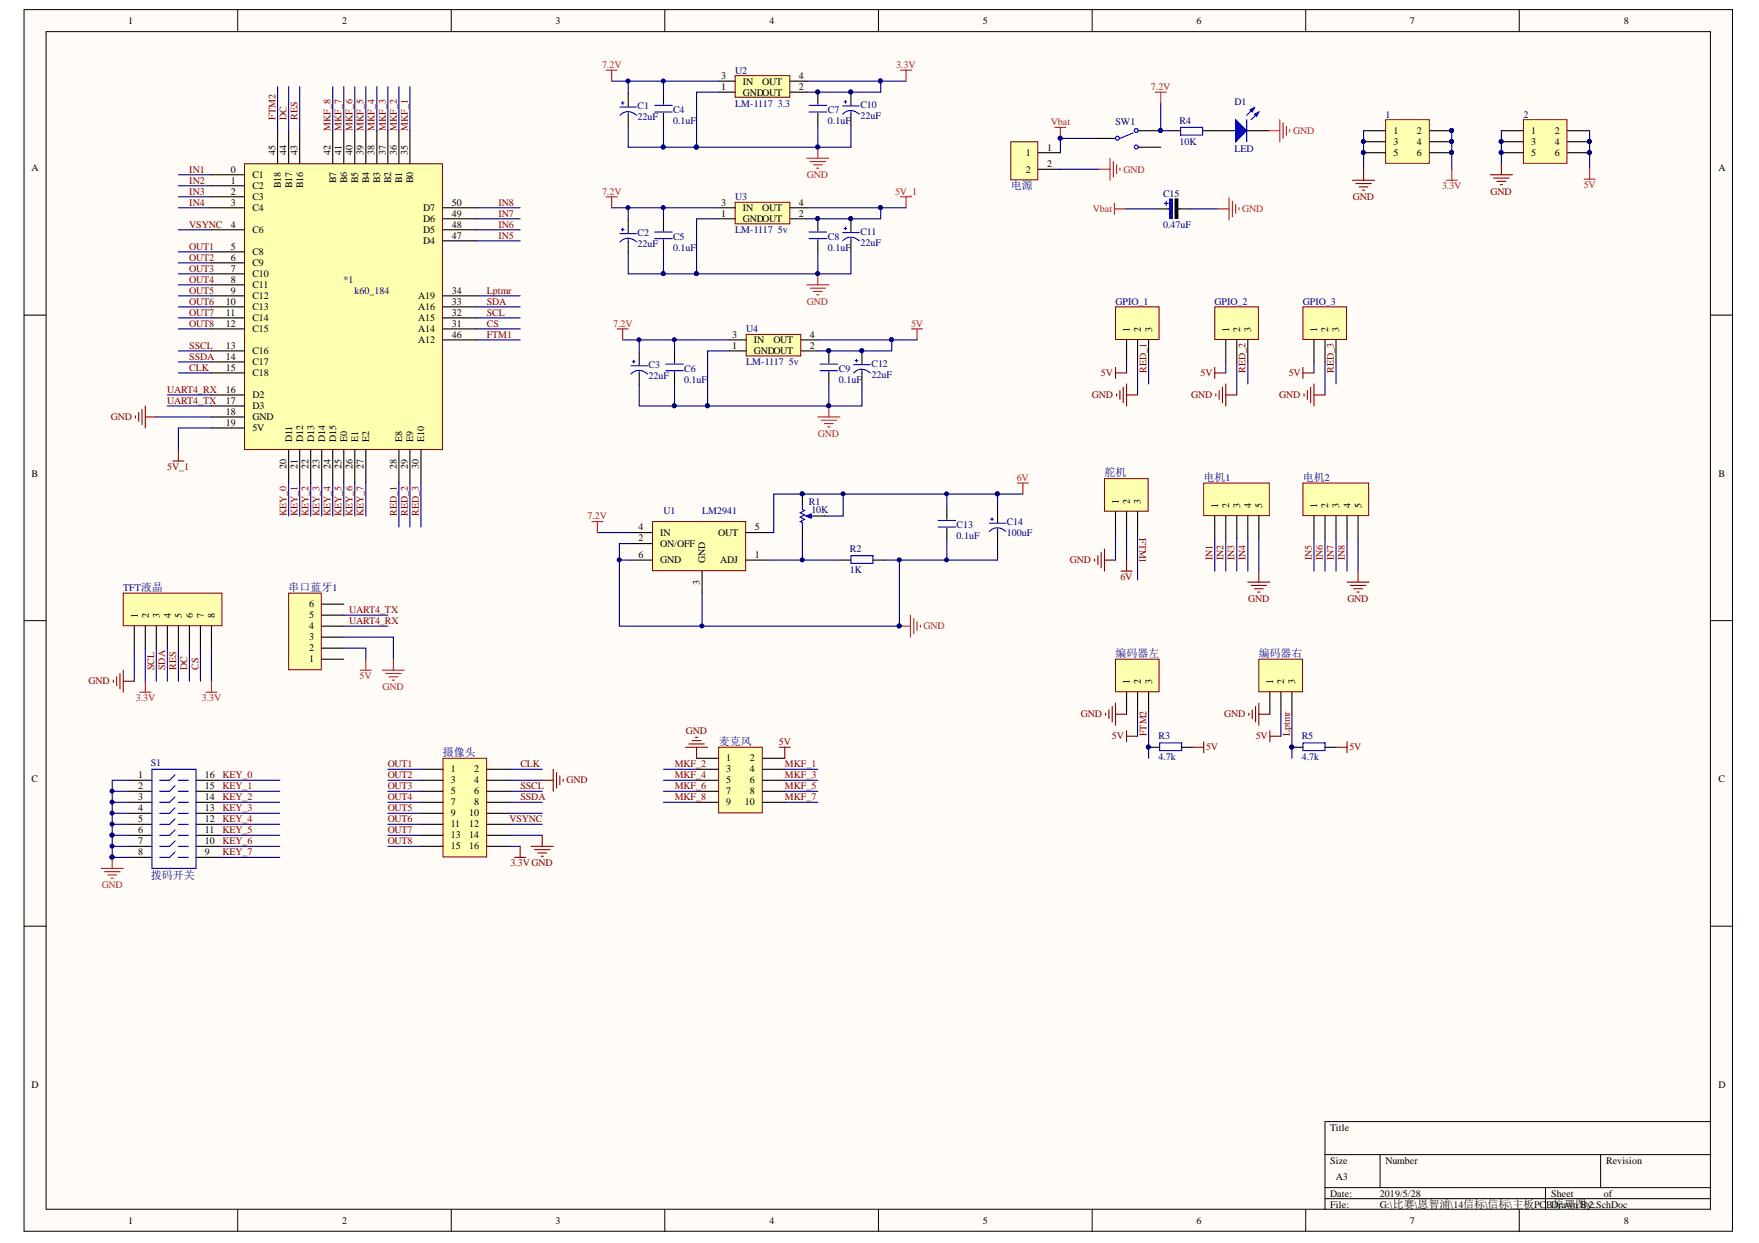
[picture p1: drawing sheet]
<svg xmlns="http://www.w3.org/2000/svg" width="297mm" height="210mm" viewBox="0 0 297 210" stroke-linecap="round" stroke-linejoin="round" font-family="sans-serif">
<g fill="#fffcf8" stroke="#000" stroke-width=".17">
<path d="M4.1 1.6h288.5v206.3h-288.5z"/>
<path d="M7.8 5.3h281v198.9h-281z"/>
</g>
<g fill="none" stroke="#000" stroke-width=".17">
<path d="M40.1 1.6v3.7M76.2 1.6v3.7M112.3 1.6v3.7M148.3 1.6v3.7M184.4 1.6v3.7M220.5 1.6v3.7M256.6 1.6v3.7M4.1 53.2h3.7M288.9 53.2h3.7M4.1 104.8h3.7M288.9 104.8h3.7M4.1 156.4h3.7"/>
<path d="M288.9 156.4h3.7M223.7 195h65.2M233.1 195v5.6M270.3 195v5.6M288.9 189.4h-65.2v14.9M40.1 204.3v3.7M76.2 204.3v3.7M112.3 204.3v3.7M148.3 204.3v3.7M184.4 204.3v3.7M220.5 204.3v3.7M223.7 200.6h65.2"/>
<path d="M223.7 202.4h65.2M256.6 204.3v3.7M261 200.6v3.7"/>
</g>
<g fill="none" stroke="#000080" stroke-width=".19">
<path d="M46.9 14.6v7.5M48.7 14.6v7.5M50.6 14.6v7.5M56.2 14.6v7.5M58.1 14.6v7.5M59.9 14.6v7.5M61.8 14.6v7.5M63.6 14.6v7.5M65.5 14.6v7.5M67.4 14.6v7.5M69.2 14.6v7.5M30.1 29.5h5.6"/>
<path d="M30.1 31.4h5.6M30.1 33.2h5.6M30.1 35.1h5.6M30.1 38.8h5.6M30.1 55.5h5.6M30.1 53.7h5.6M30.1 51.8h5.6M30.1 50h5.6M30.1 42.5h5.6M30.1 44.4h5.6M30.1 46.2h5.6M30.1 48.1h5.6"/>
<path d="M30.1 59.3h5.6M80.4 55.5h7.4M80.4 53.7h7.4M80.4 51.8h7.4M80.4 50h7.4M30.1 61.1h5.6M30.1 63h5.6M35.7 72.3h-5.6v3.7M67.4 81.6v7.4M69.2 81.6v7.4M71.1 81.6v7.4"/>
</g>
<path d="M22.9 70.2v.4M23.4 69.7v1.5M24 69.1v2.6M24.5 68.6v3.7M24.5 70.4h1.9M29.2 77.9h1.9M30.1 76v1.9" fill="none" stroke="#800000" stroke-width=".19"/>
<path d="M41.3 27.7h33.4v48.2h-33.4z" fill="#ffffb0" stroke="#800000" stroke-width=".17"/>
<g fill="none" stroke="#000" stroke-width=".19">
<path d="M35.7 38.8h5.6M35.7 29.5h5.6M35.7 31.4h5.6M35.7 33.2h5.6M35.7 35.1h5.6M46.9 22.1v5.6M48.7 22.1v5.6M50.6 22.1v5.6M56.2 22.1v5.6M58.1 22.1v5.6M59.9 22.1v5.6M61.8 22.1v5.6"/>
<path d="M63.6 22.1v5.6M65.5 22.1v5.6M67.4 22.1v5.6M69.2 22.1v5.6M74.8 38.8h5.6M74.8 35.1h5.6M74.8 36.9h5.6M35.7 55.5h5.6M35.7 53.7h5.6M35.7 51.8h5.6M35.7 59.3h5.6M35.7 42.5h5.6"/>
<path d="M35.7 44.4h5.6M35.7 46.2h5.6M35.7 48.1h5.6M35.7 50h5.6M74.8 55.5h5.6M74.8 53.7h5.6M74.8 51.8h5.6M74.8 50h5.6M74.8 57.4h5.6M74.8 40.7h5.6M35.7 61.1h5.6M35.7 63h5.6"/>
<path d="M35.7 66.7h5.6M35.7 68.6h5.6M35.7 72.3h5.6M35.7 70.4h5.6M48.7 76v5.6M50.6 76v5.6M52.5 76v5.6M54.3 76v5.6M56.2 76v5.6M58.1 76v5.6M59.9 76v5.6M61.8 76v5.6"/>
<path d="M67.4 76v5.6M69.2 76v5.6M71.1 76v5.6"/>
</g>
<path d="M80.4 57.4h7.4" fill="none" stroke="#000080" stroke-width=".19"/>
<path d="M124.1 12.8h9.3v3.6h-9.3z" fill="#ffffb0" stroke="#800000" stroke-width=".17"/>
<path d="M106.1 15.8v2.2M106.1 19.5v1.8M121.4 15.6h2.7M121.4 13.7h2.7M133.5 15.6h2.7M133.5 13.7h2.7M138.1 15.6v2M138.1 19.1v2M143.7 15.6v2.2M143.7 19.3v1.8" fill="none" stroke="#000" stroke-width=".19"/>
<path d="M103.3 13.7h18.1M112 13.7v1.9M112 21.1v3.8h5.6M138.1 21.1v3.8" fill="none" stroke="#000080" stroke-width=".19"/>
<path d="M104.7 19.5a1.91 1.91 0 0 1 2.8 0M104.7 18.1h2.8M104.9 17.4h.5M105.2 17.1v.5M106.1 19v.5M136.6 18.9h3M136.6 17.8h3M142.3 19.3a1.91 1.91 0 0 1 2.8 0M142.3 17.9h2.8M142.5 17.2h.5M142.8 17v.4M143.7 18.8v.5" fill="none" stroke="#00f" stroke-width=".19"/>
<g fill="#000080" stroke="#000080" stroke-width=".17">
<circle cx="143.6" cy="15.5" r=".33"/>
<circle cx="138.1" cy="15.5" r=".33"/>
<circle cx="138.1" cy="24.8" r=".33"/>
<circle cx="112" cy="13.7" r=".33"/>
<circle cx="112" cy="24.8" r=".33"/>
<circle cx="117.6" cy="24.8" r=".33"/>
</g>
<path d="M136.2 26.7h3.8M136.8 27.3h2.6M137.4 27.8h1.5M137.9 28.4h.4M138.1 24.9v1.8" fill="none" stroke="#ee0e22" stroke-width=".19"/>
<path d="M110.2 88.1h15.7v8.3h-15.7z" fill="#ffffb0" stroke="#800000" stroke-width=".17"/>
<path d="M106.5 89.9h3.7M106.5 91.8h3.7M106.5 94.6h3.7M118.6 96.4v3.8M126 89.9h3.7M126 94.6h3.7M135.5 83.4v1.9M135.5 89v1.9M141.8 94.6h1.9M147.4 94.6h1.9" fill="none" stroke="#000" stroke-width=".19"/>
<path d="M102.4 11.8h1.8M103.3 11.8v1.9M152.1 11.8h1.8M153 11.8v1.9M99.9 88.1h1.9M100.9 88.1v1.8" fill="none" stroke="#ee0e22" stroke-width=".19"/>
<path d="M100.9 89.9h5.6M104.6 94.6h1.9M118.6 100.2v5.5" fill="none" stroke="#000080" stroke-width=".19"/>
<g fill="#000080" stroke="#000080" stroke-width=".17">
<circle cx="104.6" cy="94.5" r=".33"/>
<circle cx="118.5" cy="105.7" r=".33"/>
<circle cx="135.5" cy="83.4" r=".33"/>
</g>
<path d="M136.4 87.1h1M143.7 93.8h3.7v1.3h-3.7z" fill="none" stroke="#00f" stroke-width=".19"/>
<path d="M136.1 87.1l.9-.3v.7z" fill="#00f"/>
<path d="M110.6 18.9h2.9M110.6 17.8h2.9M135.5 85.3v.7l.4 .2-.8 .4 .8 .4-.8 .3 .8 .4-.8 .4 .4 .2v.7M136.1 87.1l.9-.3v.7zM158.4 89h3M158.4 87.9h3M167.1 89.7a1.91 1.91 0 0 1 2.8 0M167.1 88.4h2.8M167.3 87.7h.4M167.5 87.4v.5M168.5 89.3v.4" fill="none" stroke="#00f" stroke-width=".19"/>
<path d="M112 15.6v2M112 19.1v2M137.4 87.1h1.8M159.9 85.7v2M159.9 89.2v2M168.5 86v2.3M168.5 89.7v1.9" fill="none" stroke="#000" stroke-width=".19"/>
<g fill="#000080" stroke="#000080" stroke-width=".17">
<circle cx="135.5" cy="83.4" r=".33"/>
<circle cx="135.5" cy="94.5" r=".33"/>
<circle cx="142.4" cy="83.4" r=".33"/>
<circle cx="151.8" cy="94.5" r=".33"/>
<circle cx="151.8" cy="105.7" r=".33"/>
<circle cx="159.8" cy="83.4" r=".33"/>
<circle cx="159.8" cy="94.5" r=".33"/>
<circle cx="168.4" cy="83.4" r=".33"/>
<circle cx="112" cy="24.8" r=".33"/>
<circle cx="106" cy="13.7" r=".33"/>
<circle cx="148.7" cy="13.7" r=".33"/>
</g>
<g fill="none" stroke="#000080" stroke-width=".19">
<path d="M106.1 13.7v2.1M136.2 13.7h12.5v1.9h-12.5M148.7 13.7h4.3M106.1 21.3v3.6h5.9M106.5 91.8h-1.9v13.9h47.3v-11.1M129.7 94.6h12.1M135.5 90.9v3.7M142.4 83.4v3.7h-3.2M159.9 83.4v2.3M159.9 91.2v3.4M168.5 83.4h-37.8v6.5h-1M168.5 91.6v3h-19.2"/>
<path d="M172.7 83.4h-4.2v2.6"/>
</g>
<path d="M171.8 81.6h1.9M172.7 81.6v1.8M151.9 105.7h1.8M153.7 103.9v3.7M154.3 104.4v2.6M154.9 105v1.5M155.4 105.6v.3" fill="none" stroke="#ee0e22" stroke-width=".19"/>
<path d="M124.1 34.2h9.3v3.6h-9.3z" fill="#ffffb0" stroke="#800000" stroke-width=".17"/>
<path d="M106.1 37.1v2.3M112 36.9v2.1M121.4 36.9h2.7M121.4 35.1h2.7M133.5 36.9h2.7M133.5 35.1h2.7M138.1 36.9v2.1M143.7 36.9v2.3M106.1 40.9v1.8M112 40.5v2M138.1 40.5v2M143.7 40.7v1.8" fill="none" stroke="#000" stroke-width=".19"/>
<path d="M103.3 35.1h18.1M106.1 35.1v2M112 35.1v1.8M121.4 36.9h-3.8v9.3h26.1v-3.7M136.2 35.1h12.5v1.8h-12.5M148.7 35.1h4.3M106.1 42.7v3.5h5.9M112 42.5v3.7h5.6M138.1 42.5v3.7" fill="none" stroke="#000080" stroke-width=".19"/>
<g fill="#000080" stroke="#000080" stroke-width=".17">
<circle cx="117.6" cy="46.2" r=".33"/>
<circle cx="143.6" cy="36.9" r=".33"/>
<circle cx="138.1" cy="36.9" r=".33"/>
<circle cx="138.1" cy="46.2" r=".33"/>
<circle cx="112" cy="35.1" r=".33"/>
<circle cx="112" cy="46.2" r=".33"/>
<circle cx="106" cy="35.1" r=".33"/>
<circle cx="148.7" cy="35.1" r=".33"/>
</g>
<g fill="none" stroke="#00f" stroke-width=".19">
<path d="M104.7 39.5h2.8M104.9 38.8h.5M105.2 38.5v.5M110.6 39.2h2.9M136.6 39.2h3M142.3 39.3h2.8M142.5 38.6h.5M142.8 38.3v.5M104.7 40.9a1.91 1.91 0 0 1 2.8 0M106.1 40.4v.5M110.6 40.3h2.9M136.6 40.3h3"/>
<path d="M142.3 40.7a1.91 1.91 0 0 1 2.8 0M143.7 40.2v.5"/>
</g>
<path d="M102.4 33.2h1.8M103.3 33.2v1.9M152.1 33.2h1.8M153 33.2v1.9M136.2 48.1h3.8M136.8 48.7h2.6M137.4 49.2h1.5M137.9 49.8h.4M138.1 46.2v1.9" fill="none" stroke="#ee0e22" stroke-width=".19"/>
<path d="M126 56.5h9.2v3.6h-9.2z" fill="#ffffb0" stroke="#800000" stroke-width=".17"/>
<path d="M107.9 59.4v2.3M113.9 59.3v2M123.2 59.3h2.8M123.2 57.4h2.8M135.3 59.3h2.8M135.3 57.4h2.8M140 59.3v2M145.6 59.3v2.2M107.9 63.2v1.8M113.9 62.8v2M140 62.8v2M145.6 63v1.8" fill="none" stroke="#000" stroke-width=".19"/>
<path d="M105.2 57.4h18M107.9 57.4v2M113.9 57.4v1.9M123.2 59.3h-3.7v9.3h26.1v-3.8M138.1 57.4h12.5v1.9h-12.5M150.6 57.4h4.3M107.9 65v3.6h6M113.9 64.8v3.8h5.6M140 64.8v3.8" fill="none" stroke="#000080" stroke-width=".19"/>
<g fill="#000080" stroke="#000080" stroke-width=".17">
<circle cx="119.5" cy="68.5" r=".33"/>
<circle cx="145.5" cy="59.2" r=".33"/>
<circle cx="139.9" cy="59.2" r=".33"/>
<circle cx="139.9" cy="68.5" r=".33"/>
<circle cx="113.9" cy="57.4" r=".33"/>
<circle cx="113.9" cy="68.5" r=".33"/>
<circle cx="107.9" cy="57.4" r=".33"/>
<circle cx="150.5" cy="57.4" r=".33"/>
</g>
<g fill="none" stroke="#00f" stroke-width=".19">
<path d="M106.6 63.2a1.91 1.91 0 0 1 2.7 0M106.6 61.8h2.7M106.8 61.1h.4M107 60.8v.5M107.9 62.7v.5M112.4 62.6h3M112.4 61.5h3M138.5 62.6h3M138.5 61.5h3M144.2 63a1.91 1.91 0 0 1 2.8 0M144.2 61.6h2.8M144.4 60.9h.4"/>
<path d="M144.6 60.7v.4M145.6 62.5v.5"/>
</g>
<path d="M104.2 55.5h1.9M105.2 55.5v1.9M153.9 55.5h1.9M154.9 55.5v1.9M138.1 70.4h3.7M138.7 71h2.6M139.2 71.5h1.5M139.8 72.1h.4M140 68.6v1.8" fill="none" stroke="#ee0e22" stroke-width=".19"/>
<path d="M20.8 100.2h16.7v5.5h-16.7z" fill="#ffffb0" stroke="#800000" stroke-width=".17"/>
<g fill="none" stroke="#000" stroke-width=".19">
<path d="M22.7 105.7v3.8M24.5 105.7v3.8M26.4 105.7v3.8M28.3 105.7v3.8M30.1 105.7v3.8M32 105.7v3.8M33.8 105.7v3.8M35.7 105.7v3.8M21.9 131.8h3.8M21.9 133.6h3.8M21.9 135.5h3.8M21.9 137.3h3.8"/>
<path d="M21.9 139.2h3.8M33.1 131.8h3.7M33.1 133.6h3.7M33.1 135.5h3.7M33.1 137.3h3.7M33.1 139.2h3.7M21.9 141.1h3.8M21.9 142.9h3.8M21.9 144.8h3.8M33.1 141.1h3.7M33.1 142.9h3.7M33.1 144.8h3.7"/>
</g>
<g fill="none" stroke="#000080" stroke-width=".19">
<path d="M22.7 109.5v5.5M24.5 109.5v5.5M26.4 109.5v5.5M28.3 109.5v5.5M30.1 109.5v5.5M32 109.5v5.5M33.8 109.5v5.5M35.7 109.5v5.5M19 133.6h2.9M19 135.5h2.9M19 137.3h2.9M19 139.2h2.9"/>
<path d="M21.9 131.8h-2.9v9.3M36.8 131.8h10.5M36.8 133.6h10.5M36.8 135.5h10.5M36.8 137.3h10.5M36.8 139.2h10.5M19 142.9h2.9M19 144.8h2.9M21.9 141.1h-2.9v3.7h-.2M36.8 141.1h10.5M36.8 142.9h10.5M36.8 144.8h10.5"/>
</g>
<path d="M19.1 114.8v.4M19.7 114.3v1.5M20.3 113.7v2.6M20.8 113.2v3.7M20.8 115h1.9" fill="none" stroke="#800000" stroke-width=".19"/>
<path d="M23.6 116.9h1.9M24.5 115v1.9M34.8 116.9h1.8M35.7 115v1.9M17.1 146.6h3.7M17.7 147.2h2.6M18.2 147.8h1.5M18.8 148.3h.3M19 144.8v1.8" fill="none" stroke="#ee0e22" stroke-width=".19"/>
<g fill="none" stroke="#00f" stroke-width=".19">
<path d="M25.7 129.9h7.4v16.7h-7.4zM29.6 138.3l-1 .9h-1.6M29.6 136.4l-1 .9h-1.6M29.6 134.6l-1 .9h-1.6M29.6 132.7l-1 .9h-1.6M29.6 130.8l-1 1h-1.6M30.1 139.2h1.7M30.1 137.3h1.7M30.1 135.5h1.7M30.1 133.6h1.7M30.1 131.8h1.7M29.6 143.9l-1 .9h-1.6"/>
<path d="M29.6 142l-1 .9h-1.6M29.6 140.1l-1 1h-1.6M30.1 144.8h1.7M30.1 142.9h1.7M30.1 141.1h1.7"/>
</g>
<g fill="#000080" stroke="#000080" stroke-width=".17">
<circle cx="18.9" cy="142.9" r=".33"/>
<circle cx="18.9" cy="141" r=".33"/>
<circle cx="18.9" cy="144.7" r=".33"/>
<circle cx="18.9" cy="139.2" r=".33"/>
<circle cx="18.9" cy="137.3" r=".33"/>
<circle cx="18.9" cy="135.4" r=".33"/>
<circle cx="18.9" cy="133.6" r=".33"/>
</g>
<path d="M48.7 100.2h5.6v12.9h-5.6z" fill="#ffffb0" stroke="#800000" stroke-width=".17"/>
<path d="M54.3 111.3h3.8M54.3 109.5h3.8M54.3 107.6h3.8M54.3 105.7h3.8M54.3 103.9h3.8M54.3 102h3.8" fill="none" stroke="#000" stroke-width=".19"/>
<path d="M58.1 107.6h8.3v3.7M58.1 109.5h3.7v1.8M58.1 103.9h7.4M58.1 105.7h7.4" fill="none" stroke="#000080" stroke-width=".19"/>
<path d="M60.8 113.2h1.9M61.8 111.3v1.9M64.6 113.2h3.7M65.1 113.7h2.6M65.7 114.3h1.5M66.2 114.8h.4M66.4 111.3v1.9" fill="none" stroke="#ee0e22" stroke-width=".19"/>
<path d="M74.8 128h7.4v16.7h-7.4z" fill="#ffffb0" stroke="#800000" stroke-width=".17"/>
<g fill="none" stroke="#000" stroke-width=".19">
<path d="M184.7 23.4h3.7M192.3 22.1h3.7M192.3 24.9h3.7M197.5 22.1h1.9M203.1 22.1h5.6M210.5 22.1h3.8M71.1 129.9h3.7M71.1 131.8h3.7M71.1 133.6h3.7M71.1 135.5h3.7M71.1 137.3h3.7M71.1 139.2h3.7"/>
<path d="M82.3 129.9h3.7M82.3 131.8h3.7M82.3 133.6h3.7M82.3 135.5h3.7M82.3 137.3h3.7M82.3 139.2h3.7M71.1 141.1h3.7M71.1 142.9h3.7M82.3 141.1h3.7M82.3 142.9h3.7"/>
</g>
<g fill="none" stroke="#000080" stroke-width=".19">
<path d="M65.5 129.9h5.6M65.5 131.8h5.6M65.5 133.6h5.6M65.5 135.5h5.6M65.5 137.3h5.6M65.5 139.2h5.6M86 129.9h5.6M86 131.8h5.6M86 133.6h5.6M86 135.5h5.6M86 137.3h5.6M86 139.2h5.6"/>
<path d="M65.5 141.1h5.6M65.5 142.9h5.6M86 141.1h5.6M86 142.9h1.8"/>
</g>
<path d="M91.6 131.8h1.8M93.4 129.9v3.7M94 130.5v2.6M94.5 131v1.5M95.1 131.6v.4M86.9 144.8h1.9M87.8 142.9v1.9M89.7 142.9h3.7M90.3 143.5h2.6M90.8 144h1.5M91.4 144.6h.3M91.6 141.1v1.8" fill="none" stroke="#800000" stroke-width=".19"/>
<g fill="#000080" stroke="#000080" stroke-width=".17">
<circle cx="196" cy="22" r=".33"/>
<circle cx="179" cy="23.3" r=".33"/>
</g>
<g fill="none" stroke="#00f" stroke-width=".19">
<path d="M191.4 22.4l-2.3 1M199.4 21.5h3.7v1.3h-3.7z"/>
<circle cx="188.7" cy="23.3" r=".33"/>
<circle cx="191.9" cy="22" r=".33"/>
<circle cx="191.9" cy="24.8" r=".33"/>
</g>
<path d="M178.1 21.5h1.9M179.1 21.5v1.9M185.6 28.6h1.8M187.4 26.7v3.7M188 27.3v2.6M188.6 27.8v1.5M189.1 28.4v.4" fill="none" stroke="#ee0e22" stroke-width=".19"/>
<path d="M208.7 20.2l1.8 1.9-1.8 1.8z" fill="#00f"/>
<path d="M211.8 18.2l-1.3 1.3M212.6 18.9l-1.3 1.3M208.7 20.2l1.8 1.9-1.8 1.8z" fill="none" stroke="#00f" stroke-width=".19"/>
<path d="M211.8 19.3l.8-.4-.4 .8z" fill="#00f"/>
<path d="M211.8 19.3l.8-.4-.4 .8z" fill="none" stroke="#00f" stroke-width=".19"/>
<path d="M211.1 18.5l.7-.3-.3 .7z" fill="#00f"/>
<path d="M211.1 18.5l.7-.3-.3 .7zM196.6 34.3h.7M196.9 34v.7M197.3 35.3h.6M210.5 20.2v3.7" fill="none" stroke="#00f" stroke-width=".19"/>
<g fill="none" stroke="#ee0e22" stroke-width=".19">
<path d="M195.1 15.6h1.8M196 15.6v1.8M188.2 34.3v1.9M188.2 35.3h1.9M205.7 35.3h1.9M207.6 33.4v3.7M208.1 34v2.6M208.7 34.5v1.5M209.2 35.1v.4M214.3 22.1h1.8M216.1 20.2v3.7M216.7 20.8v2.6"/>
<path d="M217.2 21.3v1.5M217.8 21.9v.4"/>
</g>
<path d="M196 17.4v4.7h1.5M190.1 35.3h5.3M201 35.3h4.7" fill="none" stroke="#000080" stroke-width=".19"/>
<circle cx="196" cy="22" r=".33" fill="#000080" stroke="#000080" stroke-width=".17"/>
<path d="M195.4 35.3h1.9M198.6 35.3h2.4" fill="none" stroke="#000" stroke-width=".19"/>
<path d="M197.5 33.6h.5v3.3h-.5z" fill="#00f" stroke="#00f" stroke-width=".17"/>
<path d="M198.4 33.6h.5v3.3h-.5z" fill="#000" stroke="#000" stroke-width=".17"/>
<path d="M170.7 23.9h4.5v6.5h-4.5z" fill="#ffffb0" stroke="#800000" stroke-width=".17"/>
<path d="M175.3 25.8h3.8M175.3 28.6h3.8" fill="none" stroke="#000" stroke-width=".19"/>
<path d="M179.1 28.6h6.5M184.7 23.4h-5.6v2.4" fill="none" stroke="#000080" stroke-width=".19"/>
<circle cx="179" cy="23.3" r=".33" fill="#000080" stroke="#000080" stroke-width=".17"/>
<path d="M234 20.2h7.4v7.4h-7.4z" fill="#ffffb0" stroke="#800000" stroke-width=".17"/>
<path d="M230.3 22.1h3.7M230.3 23.9h3.7M230.3 25.8h3.7M241.4 22.1h3.8M241.4 23.9h3.8M241.4 25.8h3.8" fill="none" stroke="#000" stroke-width=".19"/>
<g fill="#000080" stroke="#000080" stroke-width=".17">
<circle cx="245.1" cy="22" r=".33"/>
<circle cx="230.2" cy="23.9" r=".33"/>
<circle cx="245.1" cy="23.9" r=".33"/>
<circle cx="230.2" cy="25.8" r=".33"/>
<circle cx="245.1" cy="25.8" r=".33"/>
</g>
<path d="M257.3 20.2h7.3v7.4h-7.3z" fill="#ffffb0" stroke="#800000" stroke-width=".17"/>
<path d="M253.5 22.1h3.8M253.5 23.9h3.8M253.5 25.8h3.8M264.7 22.1h3.7M264.7 23.9h3.7M264.7 25.8h3.7" fill="none" stroke="#000" stroke-width=".19"/>
<g fill="#000080" stroke="#000080" stroke-width=".17">
<circle cx="253.5" cy="23.9" r=".33"/>
<circle cx="268.4" cy="23.9" r=".33"/>
<circle cx="253.5" cy="25.8" r=".33"/>
<circle cx="268.4" cy="25.8" r=".33"/>
<circle cx="245.1" cy="22" r=".33"/>
</g>
<path d="M230.3 22.1v6.5M245 22.1h.2v6.5M253.5 22.1v5.6M268.4 22.1v6.3" fill="none" stroke="#000080" stroke-width=".19"/>
<path d="M244.2 30.4h1.9M245.2 28.6v1.8M267.5 30.3h1.9M268.4 28.4v1.9" fill="none" stroke="#ee0e22" stroke-width=".19"/>
<path d="M228.4 30.4h3.7M229 31h2.6M229.5 31.6h1.5M230.1 32.1h.4M230.3 28.6v1.8M251.7 29.5h3.7M252.2 30.1h2.6M252.8 30.6h1.5M253.4 31.2h.3M253.5 27.7v1.8" fill="none" stroke="#800000" stroke-width=".19"/>
<path d="M188.4 51.8h7.3v5.5h-7.3z" fill="#ffffb0" stroke="#800000" stroke-width=".17"/>
<path d="M190.2 57.4v3.7M192.1 57.4v3.7M194 57.4v3.7" fill="none" stroke="#000" stroke-width=".19"/>
<path d="M190.2 61.1v1.9M192.1 61.1v5.6M194 61.1v3.7" fill="none" stroke="#000080" stroke-width=".19"/>
<path d="M188.4 62v1.9M188.4 63h1.8M188.6 66.5v.4M189.1 66v1.4M189.7 65.4v2.6M190.2 64.8v3.8M190.2 66.7h1.9" fill="none" stroke="#800000" stroke-width=".19"/>
<path d="M205.1 51.8h7.4v5.5h-7.4z" fill="#ffffb0" stroke="#800000" stroke-width=".17"/>
<path d="M207 57.4v3.7M208.9 57.4v3.7M210.7 57.4v3.7" fill="none" stroke="#000" stroke-width=".19"/>
<path d="M207 61.1v1.9M208.9 61.1v5.6M210.7 61.1v3.7" fill="none" stroke="#000080" stroke-width=".19"/>
<path d="M205.1 62v1.9M205.1 63h1.9M205.3 66.5v.4M205.9 66v1.4M206.4 65.4v2.6M207 64.8v3.8M207 66.7h1.9" fill="none" stroke="#800000" stroke-width=".19"/>
<path d="M220 51.8h7.4v5.5h-7.4z" fill="#ffffb0" stroke="#800000" stroke-width=".17"/>
<path d="M221.9 57.4v3.7M223.7 57.4v3.7M225.6 57.4v3.7" fill="none" stroke="#000" stroke-width=".19"/>
<path d="M221.9 61.1v1.9M223.7 61.1v5.6M225.6 61.1v3.7" fill="none" stroke="#000080" stroke-width=".19"/>
<path d="M220 62v1.9M220 63h1.9M220.2 66.5v.4M220.8 66v1.4M221.3 65.4v2.6M221.9 64.8v3.8M221.9 66.7h1.8" fill="none" stroke="#800000" stroke-width=".19"/>
<path d="M203.3 81.6h11v5.5h-11z" fill="#ffffb0" stroke="#800000" stroke-width=".17"/>
<path d="M205.1 87.1v3.8M207 87.1v3.8M208.9 87.1v3.8M210.7 87.1v3.8M212.6 87.1v3.8" fill="none" stroke="#000" stroke-width=".19"/>
<path d="M192.1 90.1v7.8M205.1 90.9v5.5M207 90.9v5.5M208.9 90.9v5.5M210.7 90.9v5.5M212.6 90.9v5.5" fill="none" stroke="#000080" stroke-width=".19"/>
<path d="M210.7 98.3h3.7M211.3 98.9h2.6M211.8 99.4h1.5M212.4 100h.4M212.6 96.4v1.9" fill="none" stroke="#800000" stroke-width=".19"/>
<path d="M186.5 80.8h7.4v5.5h-7.4z" fill="#ffffb0" stroke="#800000" stroke-width=".17"/>
<path d="M188.4 86.4v3.7M190.2 86.4v3.7M192.1 86.4v3.7" fill="none" stroke="#000" stroke-width=".19"/>
<path d="M188.4 90.1v4.5M190.2 90.1v4.5" fill="none" stroke="#000080" stroke-width=".19"/>
<path d="M184.8 94.4v.4M185.4 93.8v1.5M186 93.3v2.6M186.5 92.7v3.7M186.5 94.6h1.9M189.3 96.4h1.9M190.2 94.6v1.8" fill="none" stroke="#800000" stroke-width=".19"/>
<path d="M188.4 111.3h7.3v5.5h-7.3z" fill="#ffffb0" stroke="#800000" stroke-width=".17"/>
<path d="M190.2 116.9v3.7M192.1 116.9v3.7M194 116.9v3.7M194 126.2h1.8M199.5 126.2h1.9" fill="none" stroke="#000" stroke-width=".19"/>
<path d="M187.3 119.9v1.5M187.8 119.3v2.6M188.4 118.8v3.7M186.7 120.4v.4M188.4 120.6h1.8M190.2 123.4v1.9M190.2 124.3h1.9M201.4 126.2h1.9M203.3 125.3v1.8" fill="none" stroke="#800000" stroke-width=".19"/>
<path d="M192.1 120.6v3.7M194 120.6v7.4" fill="none" stroke="#000080" stroke-width=".19"/>
<path d="M195.8 125.4h3.7v1.3h-3.7z" fill="none" stroke="#00f" stroke-width=".19"/>
<circle cx="193.9" cy="126.2" r=".33" fill="#000080" stroke="#000080" stroke-width=".17"/>
<path d="M212.6 111.3h7.4v5.5h-7.4z" fill="#ffffb0" stroke="#800000" stroke-width=".17"/>
<path d="M214.4 116.9v3.7M216.3 116.9v3.7M218.2 116.9v3.7M218.2 126.2h1.8M223.7 126.2h1.9" fill="none" stroke="#000" stroke-width=".19"/>
<path d="M211.5 119.9v1.5M212 119.3v2.6M212.6 118.8v3.7M210.9 120.4v.4M212.6 120.6h1.8M214.4 123.4v1.9M214.4 124.3h1.9M225.6 126.2h1.9M227.5 125.3v1.8" fill="none" stroke="#800000" stroke-width=".19"/>
<path d="M112 129.9h5.6M112 131.8h5.6M112 133.6h5.6M112 135.5h5.6M132.5 129.9h5.6M132.5 131.8h5.6M132.5 133.6h5.6M132.5 135.5h5.6M216.3 120.6v3.7M218.2 120.6v7.4" fill="none" stroke="#000080" stroke-width=".19"/>
<path d="M220 125.4h3.7v1.3h-3.7z" fill="none" stroke="#00f" stroke-width=".19"/>
<circle cx="218.1" cy="126.2" r=".33" fill="#000080" stroke="#000080" stroke-width=".17"/>
<path d="M121.4 126.2h7.3v11.1h-7.3z" fill="#ffffb0" stroke="#800000" stroke-width=".17"/>
<path d="M117.6 128h3.8M117.6 129.9h3.8M117.6 131.8h3.8M117.6 133.6h3.8M117.6 135.5h3.8M128.8 128h3.7M128.8 129.9h3.7M128.8 131.8h3.7M128.8 133.6h3.7M128.8 135.5h3.7" fill="none" stroke="#000" stroke-width=".19"/>
<path d="M115.8 126.2h3.7M116.3 125.6h2.6M116.9 125.1h1.5M117.4 124.5h.4M117.6 126.2v1.8M131.6 126.2h1.9M132.5 126.2v1.8" fill="none" stroke="#800000" stroke-width=".19"/>
<path d="M220 81.6h11.1v5.5h-11.1z" fill="#ffffb0" stroke="#800000" stroke-width=".17"/>
<path d="M221.9 87.1v3.8M223.7 87.1v3.8M225.6 87.1v3.8M227.5 87.1v3.8M229.3 87.1v3.8" fill="none" stroke="#000" stroke-width=".19"/>
<g fill="none" stroke="#000080" stroke-width=".19">
<path d="M121.4 15.6h-3.8v9.3h26.1v-3.8M80.4 38.8h7.4M80.4 36.9h7.4M80.4 35.1h7.4M80.4 40.7h7.4M26.4 70.4h9.3M28.3 66.7h7.4M28.3 68.6h7.4M48.7 81.6v5.5M50.6 81.6v5.5M52.5 81.6v5.5M54.3 81.6v5.5"/>
<path d="M56.2 81.6v5.5M58.1 81.6v5.5M59.9 81.6v5.5M61.8 81.6v5.5M221.9 90.9v5.5M223.7 90.9v5.5M225.6 90.9v5.5M227.5 90.9v5.5M229.3 90.9v5.5"/>
</g>
<path d="M227.5 98.3h3.7M228 98.9h2.6M228.6 99.4h1.5M229.1 100h.4M229.3 96.4v1.9" fill="none" stroke="#800000" stroke-width=".19"/>
<circle cx="117.6" cy="24.8" r=".33" fill="#000080" stroke="#000080" stroke-width=".17"/>
<g font-size="1.9" fill="#000080">
<text x="170.7" y="31.9">电源</text>
<text x="186.5" y="80.4">舵机</text>
<text x="203.2" y="81.2">电机1</text>
<text x="220" y="81.2">电机2</text>
<text x="48.7" y="99.8">串口蓝牙1</text>
<text x="188.4" y="110.9">编码器左</text>
<text x="212.6" y="110.9">编码器右</text>
<text x="121.4" y="125.8">麦克风</text>
<text x="74.8" y="127.7">摄像头</text>
<text x="25.5" y="148.4">拨码开关</text>
</g>
<text font-size="1.9" x="262.3" y="203.9">原理图\2.SchDoc</text>
<g font-size="1.7">
<text x="21.7" y="4.1">1</text>
<text x="57.8" y="4.1">2</text>
<text x="93.8" y="4.1">3</text>
<text x="129.9" y="4.1">4</text>
<text x="165.9" y="4.1">5</text>
<text x="202.1" y="4.1">6</text>
<text x="238.1" y="4.1">7</text>
<text x="274.2" y="4.1">8</text>
<text x="121.8" y="15.2">1</text>
<text x="121.8" y="13.4">3</text>
<text x="125.4" y="16.1">GNDOUT</text>
<text x="125.4" y="14.3">IN</text>
<text x="128.7" y="14.3">OUT</text>
<text x="134.9" y="15.2">2</text>
<text x="134.9" y="13.4">4</text>
<text x="235.3" y="22.6">1</text>
<text x="239.3" y="22.6">2</text>
<text x="258.6" y="22.6">1</text>
<text x="262.5" y="22.6">2</text>
<text x="5.3" y="28.9">A</text>
<text x="39" y="29.1">0</text>
<text x="46.5" y="26.2" transform="rotate(-90 46.5 26.2)">45</text>
<text x="48.4" y="26.2" transform="rotate(-90 48.4 26.2)">44</text>
<text x="50.2" y="26.2" transform="rotate(-90 50.2 26.2)">43</text>
<text x="55.8" y="26.2" transform="rotate(-90 55.8 26.2)">42</text>
<text x="57.7" y="26.2" transform="rotate(-90 57.7 26.2)">41</text>
<text x="59.5" y="26.2" transform="rotate(-90 59.5 26.2)">40</text>
<text x="61.4" y="26.2" transform="rotate(-90 61.4 26.2)">39</text>
<text x="63.3" y="26.2" transform="rotate(-90 63.3 26.2)">38</text>
<text x="65.1" y="26.2" transform="rotate(-90 65.1 26.2)">37</text>
<text x="67" y="26.2" transform="rotate(-90 67 26.2)">36</text>
<text x="68.8" y="26.2" transform="rotate(-90 68.8 26.2)">35</text>
<text x="173.2" y="26.4">1</text>
<text x="173.2" y="29.1">2</text>
<text x="176.9" y="25.4">1</text>
<text x="176.9" y="28.2">2</text>
<text x="235.3" y="24.5">3</text>
<text x="235.3" y="26.4">5</text>
<text x="239.3" y="24.5">4</text>
<text x="239.3" y="26.4">6</text>
<text x="258.6" y="24.5">3</text>
<text x="258.6" y="26.4">5</text>
<text x="262.5" y="24.5">4</text>
<text x="262.5" y="26.4">6</text>
<text x="290.2" y="28.9">A</text>
<text x="39" y="31">1</text>
<text x="39" y="32.9">2</text>
<text x="39" y="34.7">3</text>
<text x="42.6" y="30.1">C1</text>
<text x="42.6" y="31.9">C2</text>
<text x="42.6" y="33.8">C3</text>
<text x="42.6" y="35.7">C4</text>
<text x="47.4" y="31.8" transform="rotate(-90 47.4 31.8)">B18</text>
<text x="49.3" y="31.8" transform="rotate(-90 49.3 31.8)">B17</text>
<text x="51.2" y="31.8" transform="rotate(-90 51.2 31.8)">B16</text>
<text x="56.8" y="30.9" transform="rotate(-90 56.8 30.9)">B7</text>
<text x="58.6" y="30.9" transform="rotate(-90 58.6 30.9)">B6</text>
<text x="60.5" y="30.9" transform="rotate(-90 60.5 30.9)">B5</text>
<text x="62.3" y="30.9" transform="rotate(-90 62.3 30.9)">B4</text>
<text x="64.2" y="30.9" transform="rotate(-90 64.2 30.9)">B3</text>
<text x="66.1" y="30.9" transform="rotate(-90 66.1 30.9)">B2</text>
<text x="67.9" y="30.9" transform="rotate(-90 67.9 30.9)">B1</text>
<text x="69.8" y="30.9" transform="rotate(-90 69.8 30.9)">B0</text>
<text x="71.5" y="35.7">D7</text>
<text x="76.3" y="34.7">50</text>
<text x="121.8" y="34.7">3</text>
<text x="125.4" y="35.7">IN</text>
<text x="128.7" y="35.7">OUT</text>
<text x="134.9" y="34.7">4</text>
<text x="39" y="38.4">4</text>
<text x="42.6" y="39.4">C6</text>
<text x="71.5" y="41.2">D4</text>
<text x="71.5" y="39.4">D5</text>
<text x="71.5" y="37.5">D6</text>
<text x="76.3" y="40.3">47</text>
<text x="76.3" y="38.4">48</text>
<text x="76.3" y="36.6">49</text>
<text x="121.8" y="36.6">1</text>
<text x="125.4" y="37.5">GNDOUT</text>
<text x="134.9" y="36.6">2</text>
<text x="39" y="42.2">5</text>
<text x="39" y="44">6</text>
<text x="39" y="45.9">7</text>
<text x="39" y="47.7">8</text>
<text x="42.6" y="43.1">C8</text>
<text x="42.6" y="44.9">C9</text>
<text x="42.6" y="46.8">C10</text>
<text x="38.1" y="51.5">10</text>
<text x="38.1" y="53.3">11</text>
<text x="39" y="49.6">9</text>
<text x="42.6" y="48.7">C11</text>
<text x="42.6" y="50.5">C12</text>
<text x="42.6" y="52.4">C13</text>
<text x="70.6" y="52.4">A16</text>
<text x="70.6" y="50.5">A19</text>
<text x="76.3" y="53.3">32</text>
<text x="76.3" y="51.5">33</text>
<text x="76.3" y="49.6">34</text>
<text x="38.1" y="58.9">13</text>
<text x="38.1" y="55.2">12</text>
<text x="42.6" y="59.8">C16</text>
<text x="42.6" y="54.2">C14</text>
<text x="42.6" y="56.1">C15</text>
<text x="70.6" y="56.1">A14</text>
<text x="70.6" y="54.2">A15</text>
<text x="70.6" y="58">A12</text>
<text x="76.3" y="55.2">31</text>
<text x="76.3" y="57">46</text>
<text x="123.7" y="58.9">1</text>
<text x="123.7" y="57">3</text>
<text x="127.3" y="59.8">GNDOUT</text>
<text x="127.3" y="58">IN</text>
<text x="130.6" y="58">OUT</text>
<text x="136.8" y="58.9">2</text>
<text x="136.8" y="57">4</text>
<text x="190.8" y="56.1" transform="rotate(-90 190.8 56.1)">1</text>
<text x="192.7" y="56.1" transform="rotate(-90 192.7 56.1)">2</text>
<text x="194.5" y="56.1" transform="rotate(-90 194.5 56.1)">3</text>
<text x="207.6" y="56.1" transform="rotate(-90 207.6 56.1)">1</text>
<text x="209.4" y="56.1" transform="rotate(-90 209.4 56.1)">2</text>
<text x="211.3" y="56.1" transform="rotate(-90 211.3 56.1)">3</text>
<text x="222.4" y="56.1" transform="rotate(-90 222.4 56.1)">1</text>
<text x="224.3" y="56.1" transform="rotate(-90 224.3 56.1)">2</text>
<text x="226.2" y="56.1" transform="rotate(-90 226.2 56.1)">3</text>
<text x="38.1" y="60.7">14</text>
<text x="38.1" y="62.6">15</text>
<text x="42.6" y="61.7">C17</text>
<text x="42.6" y="63.5">C18</text>
<text x="38.1" y="66.3">16</text>
<text x="38.1" y="68.2">17</text>
<text x="38.1" y="71.9">19</text>
<text x="38.1" y="70">18</text>
<text x="42.6" y="67.2">D2</text>
<text x="42.6" y="69.1">D3</text>
<text x="42.6" y="71">GND</text>
<text x="42.6" y="72.8">5V</text>
<text x="49.3" y="74.7" transform="rotate(-90 49.3 74.7)">D11</text>
<text x="51.2" y="74.7" transform="rotate(-90 51.2 74.7)">D12</text>
<text x="53" y="74.7" transform="rotate(-90 53 74.7)">D13</text>
<text x="54.9" y="74.7" transform="rotate(-90 54.9 74.7)">D14</text>
<text x="56.8" y="74.7" transform="rotate(-90 56.8 74.7)">D15</text>
<text x="58.6" y="74.7" transform="rotate(-90 58.6 74.7)">E0</text>
<text x="60.5" y="74.7" transform="rotate(-90 60.5 74.7)">E1</text>
<text x="62.3" y="74.7" transform="rotate(-90 62.3 74.7)">E2</text>
<text x="67.9" y="74.7" transform="rotate(-90 67.9 74.7)">E8</text>
<text x="69.8" y="74.7" transform="rotate(-90 69.8 74.7)">E9</text>
<text x="71.6" y="74.7" transform="rotate(-90 71.6 74.7)">E10</text>
<text x="5.3" y="80.5">B</text>
<text x="48.4" y="79.2" transform="rotate(-90 48.4 79.2)">20</text>
<text x="50.2" y="79.2" transform="rotate(-90 50.2 79.2)">21</text>
<text x="52.1" y="79.2" transform="rotate(-90 52.1 79.2)">22</text>
<text x="54" y="79.2" transform="rotate(-90 54 79.2)">23</text>
<text x="55.8" y="79.2" transform="rotate(-90 55.8 79.2)">24</text>
<text x="57.7" y="79.2" transform="rotate(-90 57.7 79.2)">25</text>
<text x="59.5" y="79.2" transform="rotate(-90 59.5 79.2)">26</text>
<text x="61.4" y="79.2" transform="rotate(-90 61.4 79.2)">27</text>
<text x="67" y="79.2" transform="rotate(-90 67 79.2)">28</text>
<text x="68.8" y="79.2" transform="rotate(-90 68.8 79.2)">29</text>
<text x="70.7" y="79.2" transform="rotate(-90 70.7 79.2)">30</text>
<text x="290.2" y="80.5">B</text>
<text x="107.8" y="89.6">4</text>
<text x="127.5" y="89.6">5</text>
<text x="189" y="85.1" transform="rotate(-90 189 85.1)">1</text>
<text x="190.8" y="85.1" transform="rotate(-90 190.8 85.1)">2</text>
<text x="192.7" y="85.1" transform="rotate(-90 192.7 85.1)">3</text>
<text x="205.7" y="85.8" transform="rotate(-90 205.7 85.8)">1</text>
<text x="207.6" y="85.8" transform="rotate(-90 207.6 85.8)">2</text>
<text x="209.4" y="85.8" transform="rotate(-90 209.4 85.8)">3</text>
<text x="211.3" y="85.8" transform="rotate(-90 211.3 85.8)">4</text>
<text x="213.1" y="85.8" transform="rotate(-90 213.1 85.8)">5</text>
<text x="222.4" y="85.8" transform="rotate(-90 222.4 85.8)">1</text>
<text x="224.3" y="85.8" transform="rotate(-90 224.3 85.8)">2</text>
<text x="226.2" y="85.8" transform="rotate(-90 226.2 85.8)">3</text>
<text x="228" y="85.8" transform="rotate(-90 228 85.8)">4</text>
<text x="229.9" y="85.8" transform="rotate(-90 229.9 85.8)">5</text>
<text x="107.8" y="91.4">2</text>
<text x="107.8" y="94.2">6</text>
<text x="111.5" y="90.5">IN</text>
<text x="111.5" y="92.3">ON/OFF</text>
<text x="111.5" y="95.1">GND</text>
<text x="119.1" y="95.1" transform="rotate(-90 119.1 95.1)">GND</text>
<text x="121.3" y="90.5">OUT</text>
<text x="121.6" y="95.1">ADJ</text>
<text x="127.5" y="94.2">1</text>
<text x="118.2" y="98.8" transform="rotate(-90 118.2 98.8)">3</text>
<text x="23.3" y="104.4" transform="rotate(-90 23.3 104.4)">1</text>
<text x="25.1" y="104.4" transform="rotate(-90 25.1 104.4)">2</text>
<text x="27" y="104.4" transform="rotate(-90 27 104.4)">3</text>
<text x="28.8" y="104.4" transform="rotate(-90 28.8 104.4)">4</text>
<text x="30.7" y="104.4" transform="rotate(-90 30.7 104.4)">5</text>
<text x="32.6" y="104.4" transform="rotate(-90 32.6 104.4)">6</text>
<text x="34.4" y="104.4" transform="rotate(-90 34.4 104.4)">7</text>
<text x="36.3" y="104.4" transform="rotate(-90 36.3 104.4)">8</text>
<text x="52.2" y="106.3">4</text>
<text x="52.2" y="104.4">5</text>
<text x="52.2" y="102.6">6</text>
<text x="52.2" y="111.9">1</text>
<text x="52.2" y="110">2</text>
<text x="52.2" y="108.1">3</text>
<text x="190.8" y="115.6" transform="rotate(-90 190.8 115.6)">1</text>
<text x="192.7" y="115.6" transform="rotate(-90 192.7 115.6)">2</text>
<text x="194.5" y="115.6" transform="rotate(-90 194.5 115.6)">3</text>
<text x="215" y="115.6" transform="rotate(-90 215 115.6)">1</text>
<text x="216.9" y="115.6" transform="rotate(-90 216.9 115.6)">2</text>
<text x="218.7" y="115.6" transform="rotate(-90 218.7 115.6)">3</text>
<text x="23.3" y="131.4">1</text>
<text x="34.6" y="131.4">16</text>
<text x="76.1" y="130.4">1</text>
<text x="80.1" y="130.4">2</text>
<text x="122.6" y="128.6">1</text>
<text x="122.6" y="130.4">3</text>
<text x="126.6" y="128.6">2</text>
<text x="126.6" y="130.4">4</text>
<text x="5.3" y="132.1">C</text>
<text x="23.3" y="133.2">2</text>
<text x="23.3" y="135.1">3</text>
<text x="23.3" y="136.9">4</text>
<text x="34.6" y="133.2">15</text>
<text x="34.6" y="135.1">14</text>
<text x="34.6" y="136.9">13</text>
<text x="76.1" y="132.3">3</text>
<text x="76.1" y="134.2">5</text>
<text x="76.1" y="136">7</text>
<text x="76.1" y="137.9">9</text>
<text x="79.3" y="137.9">10</text>
<text x="80.1" y="132.3">4</text>
<text x="80.1" y="134.2">6</text>
<text x="80.1" y="136">8</text>
<text x="122.6" y="132.3">5</text>
<text x="122.6" y="134.2">7</text>
<text x="122.6" y="136">9</text>
<text x="125.8" y="136">10</text>
<text x="126.6" y="132.3">6</text>
<text x="126.6" y="134.2">8</text>
<text x="290.2" y="132.1">C</text>
<text x="23.3" y="138.8">5</text>
<text x="23.3" y="140.7">6</text>
<text x="23.3" y="142.5">7</text>
<text x="34.6" y="138.8">12</text>
<text x="34.6" y="140.7">11</text>
<text x="34.6" y="142.5">10</text>
<text x="76.1" y="139.7">11</text>
<text x="76.1" y="141.6">13</text>
<text x="76.1" y="143.5">15</text>
<text x="79.3" y="139.7">12</text>
<text x="79.3" y="141.6">14</text>
<text x="79.3" y="143.5">16</text>
<text x="23.3" y="144.4">8</text>
<text x="34.6" y="144.4">9</text>
<text x="5.3" y="183.7">D</text>
<text x="290.2" y="183.7">D</text>
<text x="224.6" y="190.9">Title</text>
<text x="224.6" y="196.5">Size</text>
<text x="234" y="196.5">Number</text>
<text x="271.3" y="196.5">Revision</text>
<text x="224.6" y="202.1">Date:</text>
<text x="224.6" y="203.9">File:</text>
<text x="225.6" y="199.3">A3</text>
<text x="233" y="202.1">2019/5/28</text>
<text x="233" y="203.9">G:\比赛\恩智浦\14信标\信标\主板PC</text>
<text x="261.1" y="203.9">BDrawn By:</text>
<text x="261.9" y="202.1">Sheet</text>
<text x="270.8" y="202.1">of</text>
<text x="21.7" y="206.7">1</text>
<text x="57.8" y="206.7">2</text>
<text x="93.8" y="206.7">3</text>
<text x="129.9" y="206.7">4</text>
<text x="165.9" y="206.7">5</text>
<text x="202.1" y="206.7">6</text>
<text x="238.1" y="206.7">7</text>
<text x="274.2" y="206.7">8</text>
</g>
<g font-size="1.7" fill="#ee0e22">
<text x="101.7" y="11.5">7.2V</text>
<text x="151.3" y="11.5">3.3V</text>
<text x="194.4" y="15.2">7.2V</text>
<text x="177.5" y="21.1">Vbat</text>
<text x="218.4" y="22.6">GND</text>
<text x="189.7" y="29.1">GND</text>
<text x="101.7" y="32.9">7.2V</text>
<text x="136.3" y="30.1">GND</text>
<text x="151.1" y="32.9">5V_1</text>
<text x="184.6" y="35.8">Vbat</text>
<text x="209.8" y="35.8">GND</text>
<text x="243.5" y="31.9">3.3V</text>
<text x="267.4" y="31.8">5V</text>
<text x="136.3" y="51.5">GND</text>
<text x="103.5" y="55.2">7.2V</text>
<text x="153.9" y="55.2">5V</text>
<text x="138.1" y="73.8">GND</text>
<text x="171.7" y="81.2">6V</text>
<text x="99.2" y="87.7">7.2V</text>
<text x="156" y="106.3">GND</text>
<text x="22.9" y="118.4">3.3V</text>
<text x="34.1" y="118.4">3.3V</text>
<text x="60.7" y="114.6">5V</text>
<text x="64.6" y="116.5">GND</text>
<text x="17.2" y="150">GND</text>
</g>
<g font-size="1.7" fill="#000080">
<text x="124.2" y="12.4">U2</text>
<text x="124.2" y="18">LM-1117 3.3</text>
<text x="208.5" y="17.7">D1</text>
<text x="107.7" y="18.4">C1</text>
<text x="107.7" y="20.3">22uF</text>
<text x="113.7" y="19.1">C4</text>
<text x="113.7" y="21">0.1uF</text>
<text x="139.8" y="19.1">C7</text>
<text x="139.8" y="21">0.1uF</text>
<text x="145.3" y="18.3">C10</text>
<text x="145.3" y="20.1">22uF</text>
<text x="188.4" y="21.1">SW1</text>
<text x="199.2" y="21">R4</text>
<text x="234" y="19.9">1</text>
<text x="257.3" y="19.9">2</text>
<text x="199.2" y="24.5">10K</text>
<text x="208.5" y="25.6">LED</text>
<text x="124.2" y="33.8">U3</text>
<text x="196.4" y="33.2">C15</text>
<text x="107.7" y="39.9">C2</text>
<text x="107.7" y="41.7">22uF</text>
<text x="113.7" y="40.5">C5</text>
<text x="124.2" y="39.4">LM-1117 5v</text>
<text x="139.8" y="40.5">C8</text>
<text x="145.3" y="39.6">C11</text>
<text x="145.3" y="41.5">22uF</text>
<text x="196.4" y="38.4">0.47uF</text>
<text x="58" y="47.7">*1</text>
<text x="113.7" y="42.3">0.1uF</text>
<text x="139.8" y="42.3">0.1uF</text>
<text x="59.9" y="49.6">k60_184</text>
<text x="188.4" y="51.5">GPIO_1</text>
<text x="205.1" y="51.5">GPIO_2</text>
<text x="220" y="51.5">GPIO_3</text>
<text x="126" y="56.1">U4</text>
<text x="109.5" y="62.2">C3</text>
<text x="109.5" y="64">22uF</text>
<text x="115.5" y="62.8">C6</text>
<text x="115.5" y="64.6">0.1uF</text>
<text x="126" y="61.7">LM-1117 5v</text>
<text x="141.7" y="62.8">C9</text>
<text x="141.7" y="64.6">0.1uF</text>
<text x="147.2" y="61.9">C12</text>
<text x="147.2" y="63.8">22uF</text>
<text x="112.1" y="86.8">U1</text>
<text x="118.6" y="86.8">LM2941</text>
<text x="136.6" y="85.3">R1</text>
<text x="137" y="86.6">10K</text>
<text x="161.5" y="89.2">C13</text>
<text x="170" y="88.7">C14</text>
<text x="143.5" y="93.3">R2</text>
<text x="161.5" y="91.1">0.1uF</text>
<text x="170" y="90.6">100uF</text>
<text x="20.8" y="99.8">TFT液晶</text>
<text x="143.5" y="96.8">1K</text>
<text x="195.6" y="124.9">R3</text>
<text x="219.8" y="124.9">R5</text>
<text x="25.5" y="129.3">S1</text>
<text x="195.6" y="128.4">4.7k</text>
<text x="219.8" y="128.4">4.7k</text>
</g>
<g font-size="1.7" fill="#800000">
<text x="46.5" y="20.2" transform="rotate(-90 46.5 20.2)">FTM2</text>
<text x="48.4" y="20.2" transform="rotate(-90 48.4 20.2)">DC</text>
<text x="50.2" y="20.2" transform="rotate(-90 50.2 20.2)">RES</text>
<text x="55.8" y="22.1" transform="rotate(-90 55.8 22.1)">MKF_8</text>
<text x="57.7" y="22.1" transform="rotate(-90 57.7 22.1)">MKF_7</text>
<text x="59.5" y="22.1" transform="rotate(-90 59.5 22.1)">MKF_6</text>
<text x="61.4" y="22.1" transform="rotate(-90 61.4 22.1)">MKF_5</text>
<text x="63.3" y="22.1" transform="rotate(-90 63.3 22.1)">MKF_4</text>
<text x="65.1" y="22.1" transform="rotate(-90 65.1 22.1)">MKF_3</text>
<text x="67" y="22.1" transform="rotate(-90 67 22.1)">MKF_2</text>
<text x="68.8" y="22.1" transform="rotate(-90 68.8 22.1)">MKF_1</text>
<text x="32" y="29.1">IN1</text>
<text x="32" y="31">IN2</text>
<text x="32" y="32.9">IN3</text>
<text x="32" y="34.7">IN4</text>
<text x="84.2" y="34.7">IN8</text>
<text x="228.5" y="33.8">GND</text>
<text x="251.7" y="32.9">GND</text>
<text x="32" y="38.4">VSYNC</text>
<text x="84.2" y="40.3">IN5</text>
<text x="84.2" y="38.4">IN6</text>
<text x="84.2" y="36.6">IN7</text>
<text x="32" y="42.2">OUT1</text>
<text x="32" y="44">OUT2</text>
<text x="32" y="45.9">OUT3</text>
<text x="32" y="47.7">OUT4</text>
<text x="32" y="49.6">OUT5</text>
<text x="32" y="51.5">OUT6</text>
<text x="32" y="53.3">OUT7</text>
<text x="82.2" y="53.3">SCL</text>
<text x="82.2" y="51.5">SDA</text>
<text x="82.2" y="49.6">Lptmr</text>
<text x="32" y="58.9">SSCL</text>
<text x="32" y="55.2">OUT8</text>
<text x="82.2" y="55.2">CS</text>
<text x="82.2" y="57">FTM1</text>
<text x="32" y="62.6">CLK</text>
<text x="32" y="60.7">SSDA</text>
<text x="185.9" y="63.5">5V</text>
<text x="193.6" y="62.9" transform="rotate(-90 193.6 62.9)">RED_1</text>
<text x="202.7" y="63.5">5V</text>
<text x="210.4" y="62.9" transform="rotate(-90 210.4 62.9)">RED_2</text>
<text x="217.6" y="63.5">5V</text>
<text x="225.2" y="62.9" transform="rotate(-90 225.2 62.9)">RED_3</text>
<text x="18.7" y="71">GND</text>
<text x="28.3" y="66.3">UART4_RX</text>
<text x="28.3" y="68.2">UART4_TX</text>
<text x="184.4" y="67.2">GND</text>
<text x="201.1" y="67.2">GND</text>
<text x="216" y="67.2">GND</text>
<text x="28.3" y="79.3">5V_1</text>
<text x="48.4" y="87.2" transform="rotate(-90 48.4 87.2)">KEY_0</text>
<text x="50.2" y="87.2" transform="rotate(-90 50.2 87.2)">KEY_1</text>
<text x="52.1" y="87.2" transform="rotate(-90 52.1 87.2)">KEY_2</text>
<text x="54" y="87.2" transform="rotate(-90 54 87.2)">KEY_3</text>
<text x="55.8" y="87.2" transform="rotate(-90 55.8 87.2)">KEY_4</text>
<text x="57.7" y="87.2" transform="rotate(-90 57.7 87.2)">KEY_5</text>
<text x="59.5" y="87.2" transform="rotate(-90 59.5 87.2)">KEY_6</text>
<text x="61.4" y="87.2" transform="rotate(-90 61.4 87.2)">KEY_7</text>
<text x="67" y="87.2" transform="rotate(-90 67 87.2)">RED_1</text>
<text x="68.8" y="87.2" transform="rotate(-90 68.8 87.2)">RED_2</text>
<text x="70.7" y="87.2" transform="rotate(-90 70.7 87.2)">RED_3</text>
<text x="180.7" y="95.1">GND</text>
<text x="192.4" y="90.9" transform="rotate(90 192.4 90.9)">FTM1</text>
<text x="204.8" y="94.6" transform="rotate(-90 204.8 94.6)">IN1</text>
<text x="206.6" y="94.6" transform="rotate(-90 206.6 94.6)">IN2</text>
<text x="208.5" y="94.6" transform="rotate(-90 208.5 94.6)">IN3</text>
<text x="210.4" y="94.6" transform="rotate(-90 210.4 94.6)">IN4</text>
<text x="221.5" y="94.6" transform="rotate(-90 221.5 94.6)">IN5</text>
<text x="223.4" y="94.6" transform="rotate(-90 223.4 94.6)">IN6</text>
<text x="225.2" y="94.6" transform="rotate(-90 225.2 94.6)">IN7</text>
<text x="227.1" y="94.6" transform="rotate(-90 227.1 94.6)">IN8</text>
<text x="189.2" y="97.9">6V</text>
<text x="210.8" y="101.6">GND</text>
<text x="227.5" y="101.6">GND</text>
<text x="59" y="103.5">UART4_TX</text>
<text x="59" y="105.3">UART4_RX</text>
<text x="26.1" y="113.2" transform="rotate(-90 26.1 113.2)">SCL</text>
<text x="27.9" y="113.2" transform="rotate(-90 27.9 113.2)">SDA</text>
<text x="29.8" y="113.2" transform="rotate(-90 29.8 113.2)">RES</text>
<text x="31.6" y="113.2" transform="rotate(-90 31.6 113.2)">DC</text>
<text x="33.5" y="113.2" transform="rotate(-90 33.5 113.2)">CS</text>
<text x="15" y="115.6">GND</text>
<text x="115.8" y="123.9">GND</text>
<text x="131.5" y="125.8">5V</text>
<text x="182.5" y="121.1">GND</text>
<text x="187.8" y="124.9">5V</text>
<text x="193.6" y="124.4" transform="rotate(-90 193.6 124.4)">FTM2</text>
<text x="206.7" y="121.1">GND</text>
<text x="212" y="124.9">5V</text>
<text x="217.8" y="124.4" transform="rotate(-90 217.8 124.4)">Lptmr</text>
<text x="37.6" y="131.4">KEY_0</text>
<text x="65.5" y="129.5">OUT1</text>
<text x="65.5" y="131.4">OUT2</text>
<text x="87.9" y="129.5">CLK</text>
<text x="113.9" y="129.5">MKF_2</text>
<text x="113.9" y="131.4">MKF_4</text>
<text x="132.5" y="129.5">MKF_1</text>
<text x="132.5" y="131.4">MKF_3</text>
<text x="203.7" y="126.7">5V</text>
<text x="227.9" y="126.7">5V</text>
<text x="37.6" y="133.2">KEY_1</text>
<text x="37.6" y="135.1">KEY_2</text>
<text x="37.6" y="136.9">KEY_3</text>
<text x="65.5" y="133.2">OUT3</text>
<text x="65.5" y="135.1">OUT4</text>
<text x="65.5" y="136.9">OUT5</text>
<text x="87.9" y="133.2">SSCL</text>
<text x="87.9" y="135.1">SSDA</text>
<text x="95.7" y="132.3">GND</text>
<text x="113.9" y="133.2">MKF_6</text>
<text x="113.9" y="135.1">MKF_8</text>
<text x="132.5" y="133.2">MKF_5</text>
<text x="132.5" y="135.1">MKF_7</text>
<text x="37.6" y="138.8">KEY_4</text>
<text x="37.6" y="140.7">KEY_5</text>
<text x="37.6" y="142.5">KEY_6</text>
<text x="65.5" y="138.8">OUT6</text>
<text x="65.5" y="140.7">OUT7</text>
<text x="65.5" y="142.5">OUT8</text>
<text x="86" y="138.8">VSYNC</text>
<text x="37.6" y="144.4">KEY_7</text>
<text x="86.2" y="146.2">3.3VGND</text>
</g>
</svg>
